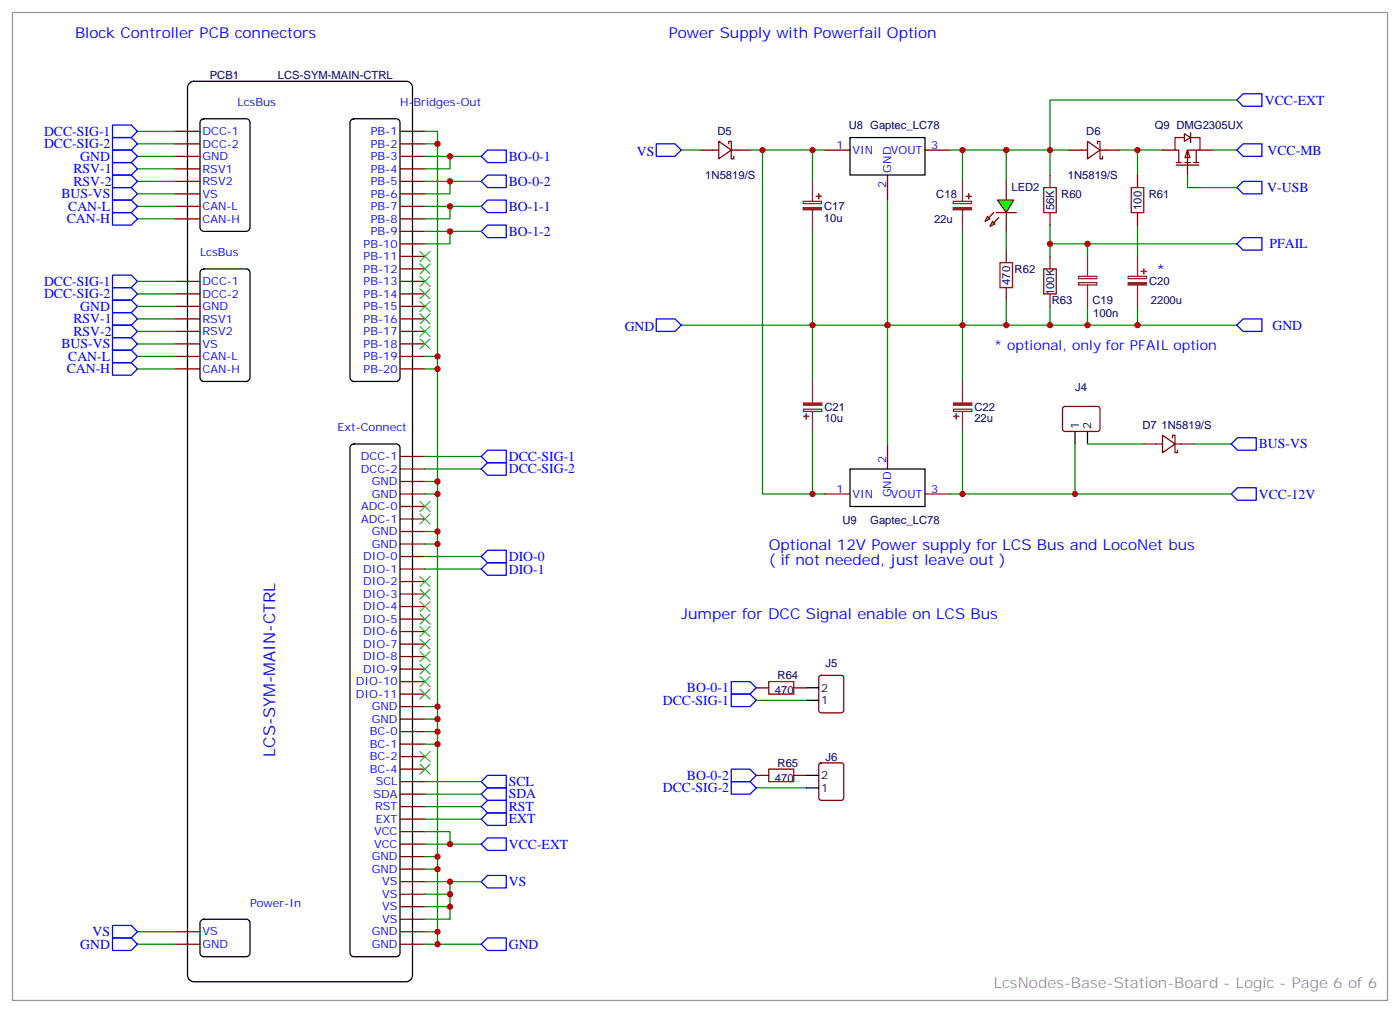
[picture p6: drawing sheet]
<svg xmlns="http://www.w3.org/2000/svg" width="395mm" height="286mm" viewBox="0 0 395 286" stroke-linecap="round" stroke-linejoin="round" font-family="sans-serif">
<path d="M349.1 28.2l1.7-1.7h5.3v3.5h-5.3zM185.2 40.6h5.3l1.8 1.7-1.8 1.8h-5.3zM349.1 52.9l1.7-1.7h5.3v3.5h-5.3zM349.1 68.8l1.7-1.8h5.3v3.6h-5.3zM185.2 90h5.3l1.8 1.7-1.8 1.8h-5.3zM349.1 91.7l1.7-1.7h5.3v3.5h-5.3z" fill="none" stroke="#00f" stroke-width=".35"/>
<path d="M226.7 56.8h5.1v.6h-5.1zM229.3 51.2v5.6M229.3 59.3v6M269 56.8h5.2v.6h-5.2zM271.6 51.2v5.6M271.6 59.3v6M304.4 79.7h5.2v.7h-5.2zM304.4 78h5.2v.6h-5.2zM306.9 72.3v5.7M306.9 80.4v6" fill="none" stroke="#8c2424" stroke-width=".35"/>
<g fill="#8c2424" stroke="#8c2424" stroke-width=".35">
<path d="M269 58.6h5.2v.6h-5.2z"/>
<path d="M272.7 55.4h1.4z"/>
<path d="M273.4 54.7v1.4z"/>
<path d="M226.7 58.6h5.1v.6h-5.1z"/>
<path d="M230.4 55.4h1.4z"/>
<path d="M231 54.7l.1 1.4z"/>
</g>
<g fill="none" stroke="#008700" stroke-width=".35">
<path d="M349.2 28.2h-52.9v14.1M211.7 42.3h21.1M229.3 42.3v8.9M250.5 56.4v35.3M268.1 42.3h3.5M296.3 42.3h-24.7v8.9M296.3 42.3v7.1M296.3 42.3h5.3M315.7 42.3h12.4M321 42.3v7.1M229.3 65.3v26.4M271.6 65.3v26.4"/>
<path d="M296.3 63.5v8.8M296.3 68.8h52.9M306.9 68.8v3.5M321 63.5v8.8M192.3 91.7h156.9M296.3 86.4v5.3M306.9 86.4v5.3M321 86.4v5.3"/>
</g>
<path d="M294.6 52.9h3.5v7.1h-3.5zM319.3 52.9h3.5v7.1h-3.5zM294.6 75.8h3.5v7.1h-3.5z" fill="none" stroke="#a10000" stroke-width=".35"/>
<g fill="none" stroke="#870000" stroke-width=".35">
<path d="M202.8 39.9l3.6 2.4-3.6 2.5zM306.9 39.9l3.5 2.4-3.5 2.5zM336 37.4v2.8M197.6 42.3h5.2M205.7 40.6v-.7h.7v4.9h.7v-.7M206.4 42.3h5.3M232.8 42.3h7.1M250.5 49.4v7M261.1 42.3h7M296.3 49.4v3.5M296.3 60v3.5M301.6 42.3h5.3"/>
<path d="M309.7 40.6v-.7h.7v4.9h.7v-.7M310.4 42.3h5.3M321 49.4v3.5M321 60v3.5M296.3 72.3v3.5M296.3 82.9v3.5"/>
</g>
<path d="M239.9 38.8h21.2v10.6h-21.2z" fill="none" stroke="#000" stroke-width=".35"/>
<path d="M334.3 37.7l1.7 1.1-1.7 1.1z" fill="#fff" stroke="#870000" stroke-width=".35"/>
<g fill="none" stroke="#870000" stroke-width=".35">
<path d="M334.1 38.8h-2.5v3.5h1.1v3.6M336.2 38.8h2.5v3.5h-3.6v7.1M284 51.2v5.2M284 60v5.3M328.1 42.3h3.5M332 45.9h1.4M332 46.6h6.3M334.4 45.9h1.4M335.1 42.3l.7 2.2h-1.4zM336.9 45.9h1.4M337.6 42.3v3.6M338.7 42.3h3.5"/>
<path d="M213.4 194h3.6M224 194h3.5M231.3 190.7l.5-.2h5.6l.7 .4v9.5l-.4 .6-5.9 .1-.7-.5v-9.4zM213.4 218.7h3.6M224 218.7h3.5M231.3 215.4l.5-.2h5.6l.7 .4v9.5l-.4 .6-5.9 .1-.7-.5v-9.4z"/>
</g>
<path d="M192.3 42.3h5.3M215.2 42.3v97h17.6M335.1 49.4v3.5h14.1M342.2 42.3h7M213.4 197.6h14.1M213.4 222.2h14.1" fill="none" stroke="#008700" stroke-width=".35"/>
<path d="M350.8 40.6h5.3v3.5h-5.3l-1.7-1.8zM349.2 137.6h5.3v3.5h-5.3l-1.7-1.8zM206.4 192.3h5.3l1.7 1.7-1.7 1.8h-5.3zM206.4 195.8h5.3l1.7 1.8-1.7 1.7h-5.3zM206.4 217h5.3l1.7 1.7-1.7 1.8h-5.3zM206.4 220.5h5.3l1.7 1.7-1.7 1.8h-5.3z" fill="none" stroke="#00f" stroke-width=".35"/>
<path d="M227.5 197.6h3.6M227.5 194h3.6M227.5 218.7h3.6M227.5 222.2h3.6" fill="none" stroke="#000" stroke-width=".35"/>
<path d="M217 192.3h7v3.5h-7zM217 217h7v3.5h-7z" fill="none" stroke="#a10000" stroke-width=".35"/>
<g fill="#0f0" stroke="#870000" stroke-width=".35">
<path d="M280.1 62.4l.7 .7-1.4 .8z"/>
<path d="M278.7 61l.7 .7-1.4 .7z"/>
</g>
<g fill="#870000" stroke="#870000" stroke-width=".35">
<path d="M281.9 61.4l-1.4 1.4z"/>
<path d="M280.5 60l-1.5 1.4z"/>
</g>
<path d="M281.2 60h5.6z" fill="#f00" stroke="#870000" stroke-width=".35"/>
<path d="M281.5 56.4h4.6l-2.1 3.6z" fill="#0f0" stroke="#870000" stroke-width=".35"/>
<path d="M282.2 74.1h3.6v7h-3.6z" fill="none" stroke="#a10000" stroke-width=".35"/>
<path d="M284 70.6v3.5M284 81.1v3.6M300.1 114.9l.5-.2h9.4l.4 .7v5.9l-.7 .4-9.4-.1-.4-.6v-5.6zM232.8 139.3h7.1M250.5 125.2v7.1M261.1 139.3h7M322.8 125.2h5.3M328.1 122.8l3.5 2.4-3.5 2.5zM330.9 123.5v-.7h.7v4.9h.7v-.7M331.6 125.2h5.3" fill="none" stroke="#870000" stroke-width=".35"/>
<path d="M284 42.3v8.9M284 65.3v5.3M229.3 91.7v15.9M250.5 91.7v33.5M271.6 91.7v15.9M284 84.7v7M229.3 121.7v17.6M268.1 139.3h79.4M271.6 121.7v17.6M303.4 125.2v14.1M306.9 125.2h15.9M336.9 125.2h10.6" fill="none" stroke="#008700" stroke-width=".35"/>
<path d="M239.9 132.3h21.2v10.6h-21.2zM303.4 121.7v3.5M306.9 121.7v3.5" fill="none" stroke="#000" stroke-width=".35"/>
<path d="M226.8 115.4h5.2v.7h-5.2zM229.3 107.6v6M229.3 116.1v5.6M269.1 115.4h5.2v.7h-5.2zM271.6 107.6v6M271.6 116.1v5.6" fill="none" stroke="#8c2424" stroke-width=".35"/>
<g fill="#8c2424" stroke="#8c2424" stroke-width=".35">
<path d="M226.8 113.7h5.2v.6h-5.2z"/>
<path d="M226.8 117.4l1.4 .1z"/>
<path d="M227.5 116.8l.1 1.4z"/>
<path d="M269.1 113.7h5.2v.6h-5.2z"/>
<path d="M269.2 117.4l1.4 .1z"/>
<path d="M269.9 116.8v1.4z"/>
</g>
<path d="M347.5 125.2l1.7-1.7h5.3v3.5h-5.3z" fill="none" stroke="#00f" stroke-width=".35"/>
<path d="M3.5 3.5h388.1v278.7h-388.1z" fill="none" stroke="#999" stroke-width=".35"/>
<path d="M53.5 23.4l1.2-.5h60a1.76 1.76 0 0 1 1.7 1.8v250.5a1.89 1.89 0 0 1-1.7 1.7h-60a1.89 1.89 0 0 1-1.8-1.7v-250.5z" fill="#fff" stroke="#000" stroke-width=".35"/>
<path d="M56.7 33.9l.8-.4h12l.6 .2 .4 .5 .1 30-.3 .6-.5 .4-12.3 .1-.6-.3-.4-.5-.1-29.9zM99 33.9l.8-.4h12l.7 .2 .3 .5 .1 72.3-.2 .7-.9 .4h-12l-.6-.2-.4-.9v-71.9zM56.7 76.3l.8-.5h12l.6 .3 .4 .5 .1 29.9-.3 .7-.5 .3-12.3 .1-.6-.2-.4-.6-.1-29.9zM99 125.7l.8-.5h12l.9 .5 .2 .6v142.5l-.2 .6-.9 .5h-12l-.6-.3-.4-.8v-142.5zM56.7 259.7l.8-.4h12l.6 .2 .5 .9v8.4l-.3 .6-.8 .5h-12l-.6-.3-.5-.8v-8.4z" fill="none" stroke="#000" stroke-width=".35"/>
<g fill="none" stroke="#870000" stroke-width=".35">
<path d="M49.4 37h7M112.9 37h7M49.4 40.6h7M49.4 44.1h7M49.4 47.6h7M49.4 51.2h7M49.4 54.7h7M49.4 58.2h7M112.9 40.6h7M112.9 44.1h7M112.9 47.6h7M112.9 51.2h7"/>
<path d="M112.9 54.7h7M112.9 58.2h7M49.4 61.7h7M49.4 79.4h7M112.9 61.7h7M112.9 79.4h7M112.9 65.3h7M112.9 68.8h7M112.9 72.3h7M112.9 75.8h7M49.4 97h7M49.4 93.5h7"/>
<path d="M49.4 90h7M49.4 86.4h7M49.4 82.9h7M112.9 97h7M112.9 93.5h7M112.9 90h7M112.9 86.4h7M112.9 82.9h7M49.4 104.1h7M49.4 100.5h7M112.9 104.1h7M112.9 100.5h7"/>
<path d="M112.9 128.8h7M112.9 132.3h7M112.9 135.8h7M112.9 139.3h7M112.9 142.9h7M112.9 146.4h7M112.9 149.9h7M112.9 153.5h7M112.9 157h7M112.9 160.5h7M112.9 164h7M112.9 167.6h7"/>
<path d="M112.9 171.1h7M112.9 174.6h7M112.9 178.2h7M112.9 181.7h7M112.9 185.2h7M112.9 188.7h7M112.9 192.3h7M112.9 195.8h7M112.9 199.3h7M112.9 202.8h7M112.9 206.4h7M112.9 209.9h7"/>
<path d="M112.9 213.4h7M112.9 217h7M112.9 220.5h7M112.9 224h7M112.9 227.5h7M112.9 231.1h7M112.9 234.6h7M112.9 238.1h7M112.9 241.7h7M112.9 245.2h7M112.9 248.7h7M112.9 252.2h7"/>
<path d="M112.9 255.8h7M112.9 259.3h7M49.4 262.8h7M49.4 266.3h7M112.9 262.8h7M112.9 266.3h7"/>
</g>
<g fill="none" stroke="#00f" stroke-width=".35">
<path d="M31.7 35.3h5.3l1.8 1.7-1.8 1.8h-5.3zM31.7 38.8h5.3l1.8 1.8-1.8 1.7h-5.3zM31.7 52.9h5.3l1.8 1.8-1.8 1.7h-5.3zM31.7 42.3h5.3l1.8 1.8-1.8 1.8h-5.3zM31.7 45.9h5.3l1.8 1.7-1.8 1.8h-5.3zM31.7 49.4h5.3l1.8 1.8-1.8 1.7h-5.3zM31.7 56.4h5.3l1.8 1.8-1.8 1.8h-5.3zM31.7 60h5.3l1.8 1.7-1.8 1.8h-5.3zM135.8 51.2l1.8-1.8h5.3v3.5h-5.3zM135.8 58.2l1.8-1.8h5.3v3.6h-5.3zM137.6 42.3h5.3v3.6h-5.3l-1.8-1.8zM31.7 77.6h5.3l1.8 1.8-1.8 1.7h-5.3z"/>
<path d="M135.8 65.3l1.8-1.8h5.3v3.5h-5.3zM31.7 95.3h5.3l1.8 1.7-1.8 1.8h-5.3zM31.7 98.8h5.3l1.8 1.7-1.8 1.8h-5.3zM31.7 91.7h5.3l1.8 1.8-1.8 1.8h-5.3zM31.7 88.2h5.3l1.8 1.8-1.8 1.7h-5.3zM31.7 84.7h5.3l1.8 1.7-1.8 1.8h-5.3zM31.7 81.1h5.3l1.8 1.8-1.8 1.8h-5.3zM31.7 102.3h5.3l1.8 1.8-1.8 1.7h-5.3zM135.8 132.3l1.8-1.8h5.3v3.6h-5.3zM135.8 128.8l1.8-1.8h5.3v3.5h-5.3zM135.8 157l1.8-1.8h5.3v3.6h-5.3zM137.6 158.8h5.3v3.5h-5.3l-1.8-1.8z"/>
<path d="M135.8 238.1l1.8-1.7h5.3v3.5h-5.3zM135.8 227.5l1.8-1.7h5.3v3.5h-5.3zM135.8 224l1.8-1.8h5.3v3.6h-5.3zM135.8 220.5l1.8-1.8h5.3v3.5h-5.3zM137.6 229.3h5.3v3.5h-5.3l-1.8-1.7zM135.8 248.7l1.8-1.8h5.3v3.6h-5.3zM31.7 261.1h5.3l1.8 1.7-1.8 1.8h-5.3zM31.7 264.6h5.3l1.8 1.7-1.8 1.8h-5.3zM135.8 266.3l1.8-1.7h5.3v3.5h-5.3z"/>
</g>
<g fill="none" stroke="#008700" stroke-width=".35">
<path d="M38.8 37h10.6M119.9 37h3.6v98.8M38.8 40.6h10.6M38.8 44.1h10.6M38.8 47.6h10.6M38.8 51.2h10.6M38.8 58.2h10.6M38.8 54.7h10.6M119.9 40.6h3.6M119.9 44.1h15.9M119.9 51.2h15.9M119.9 58.2h15.9"/>
<path d="M127 44.1v3.5h-7.1M127 51.2v3.5h-7.1M127 58.2v3.5h-7.1M38.8 79.4h10.6M38.8 61.7h10.6M119.9 65.3h15.9M127 65.3v3.5h-7.1M38.8 97h10.6M38.8 93.5h10.6M38.8 90h10.6M38.8 86.4h10.6M38.8 82.9h10.6"/>
<path d="M38.8 104.1h10.6M38.8 100.5h10.6M119.9 100.5h3.6M119.9 104.1h3.6M119.9 135.8h3.6v130.5M119.9 139.3h3.6M119.9 132.3h15.9M119.9 128.8h15.9M119.9 153.5h3.6M119.9 149.9h3.6M119.9 157h15.9M119.9 160.5h15.9"/>
<path d="M119.9 199.3h3.6M119.9 209.9h3.6M119.9 206.4h3.6M119.9 202.8h3.6M119.9 234.6h7.1v3.5M119.9 238.1h15.9M119.9 231.1h15.9M119.9 227.5h15.9M119.9 224h15.9M119.9 220.5h15.9M119.9 245.2h3.6M119.9 241.7h3.6"/>
<path d="M119.9 252.2h7.1M119.9 255.8h7.1M119.9 248.7h15.9M127 248.7v10.6h-7.1M38.8 262.8h10.6M38.8 266.3h10.6M119.9 262.8h3.6M119.9 266.3h15.9"/>
</g>
<g fill="none" stroke="#3c3" stroke-width=".35">
<path d="M118.5 70.9l2.9 2.8M118.5 74.4l2.9 2.9M118.5 78l2.9 2.8M121.4 70.9l-2.9 2.8M121.4 74.4l-2.9 2.9M121.4 78l-2.9 2.8M118.5 81.5l2.9 2.8M118.5 85l2.9 2.8M118.5 88.5l2.9 2.9M118.5 92.1l2.9 2.8M118.5 95.6l2.9 2.8M121.4 81.5l-2.9 2.8"/>
<path d="M121.4 85l-2.9 2.8M121.4 88.5l-2.9 2.9M121.4 92.1l-2.9 2.8M121.4 95.6l-2.9 2.8M118.5 145l2.9 2.8M118.5 141.5l2.9 2.8M121.4 145l-2.9 2.8M121.4 141.5l-2.9 2.8M118.5 176.7l2.9 2.9M118.5 173.2l2.9 2.8M118.5 169.7l2.9 2.8M118.5 166.2l2.9 2.8"/>
<path d="M118.5 162.6l2.9 2.9M121.4 176.7l-2.9 2.9M121.4 173.2l-2.9 2.8M121.4 169.7l-2.9 2.8M121.4 166.2l-2.9 2.8M121.4 162.6l-2.9 2.9M118.5 194.4l2.9 2.8M118.5 190.9l2.9 2.8M118.5 187.3l2.9 2.8M118.5 183.8l2.9 2.8M118.5 180.3l2.9 2.8M121.4 194.4l-2.9 2.8"/>
<path d="M121.4 190.9l-2.9 2.8M121.4 187.3l-2.9 2.8M121.4 183.8l-2.9 2.8M121.4 180.3l-2.9 2.8M118.5 215.5l2.9 2.9M118.5 212l2.9 2.8M121.4 215.5l-2.9 2.9M121.4 212l-2.9 2.8"/>
</g>
<path d="M318.4 78h5.2v.6h-5.2zM321 72.3v5.7M321 80.4v6" fill="none" stroke="#8c2424" stroke-width=".35"/>
<g fill="#8c2424" stroke="#8c2424" stroke-width=".35">
<path d="M318.4 79.7h5.2v.7h-5.2z"/>
<path d="M322.1 76.6h1.4z"/>
<path d="M322.8 75.8v1.5z"/>
</g>
<g fill="#c00">
<circle cx="306.9" cy="91.7" r=".88"/>
<circle cx="321" cy="91.7" r=".88"/>
<circle cx="296.3" cy="91.7" r=".88"/>
<circle cx="229.3" cy="91.7" r=".88"/>
<circle cx="306.9" cy="68.8" r=".88"/>
<circle cx="321" cy="42.3" r=".88"/>
<circle cx="229.3" cy="42.3" r=".88"/>
<circle cx="250.5" cy="91.7" r=".88"/>
<circle cx="296.3" cy="68.8" r=".88"/>
<circle cx="271.6" cy="91.7" r=".88"/>
<circle cx="296.3" cy="42.3" r=".88"/>
<circle cx="271.6" cy="42.3" r=".88"/>
<circle cx="215.2" cy="42.3" r=".88"/>
<circle cx="284" cy="42.3" r=".88"/>
<circle cx="284" cy="91.7" r=".88"/>
<circle cx="229.3" cy="139.3" r=".88"/>
<circle cx="271.6" cy="139.3" r=".88"/>
<circle cx="303.4" cy="139.3" r=".88"/>
<circle cx="123.5" cy="209.9" r=".88"/>
<circle cx="123.5" cy="206.4" r=".88"/>
<circle cx="123.5" cy="262.8" r=".88"/>
<circle cx="123.5" cy="245.2" r=".88"/>
<circle cx="123.5" cy="241.7" r=".88"/>
<circle cx="123.5" cy="202.8" r=".88"/>
<circle cx="123.5" cy="199.3" r=".88"/>
<circle cx="123.5" cy="153.5" r=".88"/>
<circle cx="123.5" cy="149.9" r=".88"/>
<circle cx="123.5" cy="139.3" r=".88"/>
<circle cx="123.5" cy="266.3" r=".88"/>
<circle cx="127" cy="252.2" r=".88"/>
<circle cx="127" cy="255.8" r=".88"/>
<circle cx="127" cy="248.7" r=".88"/>
<circle cx="127" cy="238.1" r=".88"/>
<circle cx="123.5" cy="135.8" r=".88"/>
<circle cx="123.5" cy="40.6" r=".88"/>
<circle cx="123.5" cy="100.5" r=".88"/>
<circle cx="123.5" cy="104.1" r=".88"/>
<circle cx="127" cy="44.1" r=".88"/>
<circle cx="127" cy="51.2" r=".88"/>
<circle cx="127" cy="58.2" r=".88"/>
<circle cx="127" cy="65.3" r=".88"/>
</g>
<text font-size="4.6" fill="#00f" x="77.6" y="213.4" transform="rotate(-90 77.6 213.4)">LCS-SYM-MAIN-CTRL</text>
<g font-size="4.2" fill="#00f">
<text x="21.2" y="10.6">Block Controller PCB connectors</text>
<text x="188.7" y="10.6">Power Supply with Powerfail Option</text>
<text x="326.3" y="77.6">*</text>
<text x="217" y="155.2">Optional 12V Power supply for LCS Bus and LocoNet bus</text>
<text x="217" y="159.5">( if not needed, just leave out )</text>
<text x="192.3" y="174.6">Jumper for DCC Signal enable on LCS Bus</text>
</g>
<text font-size="4.2" fill="#999" x="280.5" y="278.7">LcsNodes-Base-Station-Board - Logic - Page 6 of 6</text>
<g font-size="3.9" fill="#00f">
<text x="357" y="29.5">VCC-EXT</text>
<text x="12.4" y="38.3">DCC-SIG-1</text>
<text x="12.4" y="41.8">DCC-SIG-2</text>
<text x="22.7" y="45.3">GND</text>
<text x="143.6" y="45.3">BO-0-1</text>
<text x="179.8" y="44.1">VS</text>
<text x="357.7" y="43.6">VCC-MB</text>
<text x="20.7" y="48.9">RSV-1</text>
<text x="20.7" y="52.4">RSV-2</text>
<text x="143.6" y="52.4">BO-0-2</text>
<text x="17.3" y="56">BUS-VS</text>
<text x="19.2" y="59.5">CAN-L</text>
<text x="143.6" y="59.4">BO-1-1</text>
<text x="357.7" y="54.2">V-USB</text>
<text x="18.8" y="63">CAN-H</text>
<text x="143.6" y="66.5">BO-1-2</text>
<text x="358.3" y="70">PFAIL</text>
<text x="12.4" y="80.6">DCC-SIG-1</text>
<text x="12.4" y="84.1">DCC-SIG-2</text>
<text x="22.7" y="87.7">GND</text>
<text x="20.7" y="94.8">RSV-2</text>
<text x="20.7" y="91.2">RSV-1</text>
<text x="176.3" y="93.5">GND</text>
<text x="359.1" y="93">GND</text>
<text x="17.3" y="98.3">BUS-VS</text>
<text x="19.2" y="101.8">CAN-L</text>
<text x="280.5" y="98.8">* optional, only for PFAIL option</text>
<text x="18.8" y="105.4">CAN-H</text>
<text x="143.6" y="130">DCC-SIG-1</text>
<text x="355.2" y="126.4">BUS-VS</text>
<text x="143.6" y="133.5">DCC-SIG-2</text>
<text x="355.2" y="140.7">VCC-12V</text>
<text x="143.6" y="161.9">DIO-1</text>
<text x="143.6" y="158.4">DIO-0</text>
<text x="193.9" y="195.2">BO-0-1</text>
<text x="187" y="198.8">DCC-SIG-1</text>
<text x="143.6" y="221.7">SCL</text>
<text x="193.9" y="219.9">BO-0-2</text>
<text x="143.6" y="225.2">SDA</text>
<text x="187" y="223.4">DCC-SIG-2</text>
<text x="143.6" y="232.3">EXT</text>
<text x="143.6" y="228.8">RST</text>
<text x="143.6" y="239.4">VCC-EXT</text>
<text x="143.6" y="249.9">VS</text>
<text x="22.7" y="267.6">GND</text>
<text x="26.1" y="264.1">VS</text>
<text x="143.6" y="267.6">GND</text>
</g>
<g font-size="3.2" fill="#000080">
<text x="59.2" y="22.3">PCB1</text>
<text x="78.4" y="22.3">LCS-SYM-MAIN-CTRL</text>
<text x="202.5" y="38.1">D5</text>
<text x="239.5" y="36.4">U8 Gaptec_LC78</text>
<text x="306.6" y="38.1">D6</text>
<text x="325.9" y="36.4">Q9 DMG2305UX</text>
<text x="199.1" y="50.4">1N5819/S</text>
<text x="301.4" y="50.4">1N5819/S</text>
<text x="232.6" y="59.4">C17</text>
<text x="264.2" y="55.8">C18</text>
<text x="285.5" y="54">LED2</text>
<text x="297.5" y="59.4" transform="rotate(-90 297.5 59.4)">56K</text>
<text x="299.5" y="55.8">R60</text>
<text x="322.2" y="59.2" transform="rotate(-90 322.2 59.2)">100</text>
<text x="324.2" y="55.8">R61</text>
<text x="232.5" y="62.5">10u</text>
<text x="263.6" y="62.9">22u</text>
<text x="286.3" y="77">R62</text>
<text x="285.1" y="80.4" transform="rotate(-90 285.1 80.4)">470</text>
<text x="297.5" y="83.2" transform="rotate(-90 297.5 83.2)">100K</text>
<text x="324.3" y="80.5">C20</text>
<text x="296.8" y="85.8">R63</text>
<text x="308.3" y="85.8">C19</text>
<text x="308.5" y="89.3">100n</text>
<text x="324.8" y="85.8">2200u</text>
<text x="303.4" y="110.4">J4</text>
<text x="232.7" y="119">10u</text>
<text x="232.7" y="115.9">C21</text>
<text x="275" y="119">22u</text>
<text x="275" y="115.9">C22</text>
<text x="322.4" y="121.1">D7</text>
<text x="327.8" y="121.1">1N5819/S</text>
<text x="237.8" y="147.7">U9</text>
<text x="245.6" y="147.7">Gaptec_LC78</text>
<text x="219.4" y="191.6">R64</text>
<text x="233" y="188.1">J5</text>
<text x="218.7" y="195.8">470</text>
<text x="233" y="214.6">J6</text>
<text x="218.7" y="220.5">470</text>
<text x="219.4" y="216.3">R65</text>
</g>
<g font-size="3.2" fill="#00f">
<text x="67" y="30">LcsBus</text>
<text x="112.9" y="30">H-Bridges-Out</text>
<text x="57.1" y="38.1">DCC-1</text>
<text x="57.1" y="41.6">DCC-2</text>
<text x="104.6" y="41.6">PB-2</text>
<text x="104.6" y="38.1">PB-1</text>
<text x="236.1" y="42">1</text>
<text x="262.8" y="42">3</text>
<text x="57.1" y="45.2">GND</text>
<text x="104.6" y="45.2">PB-3</text>
<text x="240.6" y="43.4">VIN</text>
<text x="251.4" y="43.4">VOUT</text>
<text x="57.1" y="48.7">RSV1</text>
<text x="57.1" y="52.2">RSV2</text>
<text x="104.6" y="52.2">PB-5</text>
<text x="104.6" y="48.7">PB-4</text>
<text x="250.1" y="53.2" transform="rotate(-90 250.1 53.2)">2</text>
<text x="251.5" y="48.7" transform="rotate(-90 251.5 48.7)">GND</text>
<text x="57.1" y="55.7">VS</text>
<text x="57.1" y="59.3">CAN-L</text>
<text x="104.6" y="59.3">PB-7</text>
<text x="104.6" y="55.7">PB-6</text>
<text x="57.1" y="62.8">CAN-H</text>
<text x="104.6" y="62.8">PB-8</text>
<text x="102.6" y="69.9">PB-10</text>
<text x="104.6" y="66.3">PB-9</text>
<text x="56.4" y="72.3">LcsBus</text>
<text x="102.6" y="73.4">PB-11</text>
<text x="102.6" y="76.9">PB-12</text>
<text x="57.1" y="84">DCC-2</text>
<text x="57.1" y="80.4">DCC-1</text>
<text x="102.6" y="80.4">PB-13</text>
<text x="102.6" y="84">PB-14</text>
<text x="57.1" y="87.5">GND</text>
<text x="102.6" y="87.5">PB-15</text>
<text x="57.1" y="94.5">RSV2</text>
<text x="57.1" y="91">RSV1</text>
<text x="102.6" y="91">PB-16</text>
<text x="102.6" y="94.5">PB-17</text>
<text x="57.1" y="101.6">CAN-L</text>
<text x="57.1" y="98.1">VS</text>
<text x="102.6" y="98.1">PB-18</text>
<text x="102.6" y="101.6">PB-19</text>
<text x="57.1" y="105.1">CAN-H</text>
<text x="102.6" y="105.1">PB-20</text>
<text x="95.2" y="121.7">Ext-Connect</text>
<text x="101.8" y="129.8">DCC-1</text>
<text x="250.1" y="130.5" transform="rotate(-90 250.1 130.5)">2</text>
<text x="101.8" y="133.4">DCC-2</text>
<text x="104.9" y="136.9">GND</text>
<text x="101.9" y="143.9">ADC-0</text>
<text x="104.9" y="140.4">GND</text>
<text x="236.1" y="139">1</text>
<text x="240.6" y="140.4">VIN</text>
<text x="251.4" y="140.4">VOUT</text>
<text x="251.5" y="140.3" transform="rotate(-90 251.5 140.3)">GND</text>
<text x="262.8" y="139">3</text>
<text x="101.9" y="147.5">ADC-1</text>
<text x="104.9" y="151">GND</text>
<text x="104.9" y="154.5">GND</text>
<text x="102.5" y="158">DIO-0</text>
<text x="102.5" y="161.6">DIO-1</text>
<text x="102.5" y="165.1">DIO-2</text>
<text x="102.5" y="168.6">DIO-3</text>
<text x="102.5" y="172.2">DIO-4</text>
<text x="102.5" y="175.7">DIO-5</text>
<text x="102.5" y="179.2">DIO-6</text>
<text x="102.5" y="182.7">DIO-7</text>
<text x="102.5" y="186.3">DIO-8</text>
<text x="102.5" y="189.8">DIO-9</text>
<text x="100.4" y="193.3">DIO-10</text>
<text x="100.4" y="196.9">DIO-11</text>
<text x="104.9" y="200.4">GND</text>
<text x="104.9" y="203.9">GND</text>
<text x="104.3" y="207.4">BC-0</text>
<text x="104.3" y="211">BC-1</text>
<text x="104.3" y="214.5">BC-2</text>
<text x="104.3" y="218">BC-4</text>
<text x="106" y="221.5">SCL</text>
<text x="105.4" y="225.1">SDA</text>
<text x="105.9" y="228.6">RST</text>
<text x="106" y="232.1">EXT</text>
<text x="105.6" y="235.7">VCC</text>
<text x="105.6" y="239.2">VCC</text>
<text x="104.9" y="242.7">GND</text>
<text x="104.9" y="246.2">GND</text>
<text x="107.8" y="249.8">VS</text>
<text x="70.6" y="255.8">Power-In</text>
<text x="107.8" y="253.3">VS</text>
<text x="107.8" y="256.8">VS</text>
<text x="57.1" y="263.9">VS</text>
<text x="104.9" y="263.9">GND</text>
<text x="107.8" y="260.4">VS</text>
<text x="57.1" y="267.4">GND</text>
<text x="104.9" y="267.4">GND</text>
</g>
<g font-size="3.2">
<text x="304.4" y="121" transform="rotate(-90 304.4 121)">1</text>
<text x="308" y="121" transform="rotate(-90 308 121)">2</text>
<text x="231.8" y="195.1">2</text>
<text x="231.8" y="198.6">1</text>
<text x="231.8" y="219.8">2</text>
<text x="231.8" y="223.3">1</text>
</g>
</svg>
